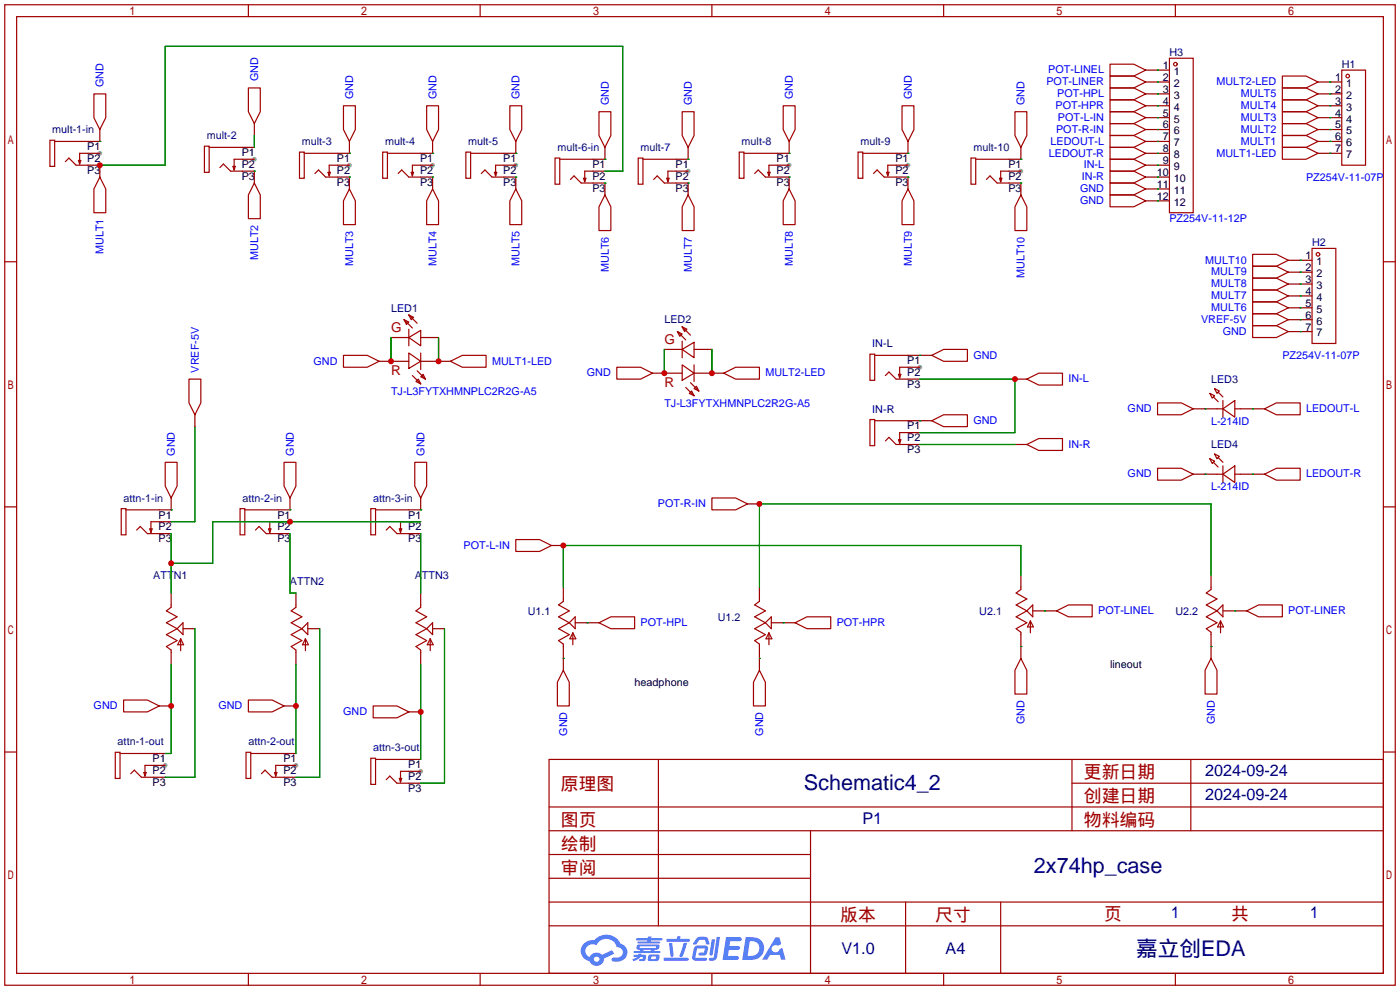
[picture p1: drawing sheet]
<svg xmlns="http://www.w3.org/2000/svg" width="299mm" height="212mm" viewBox="0 0 299 212" stroke-linecap="round" stroke-linejoin="round" font-family="sans-serif">
<g fill="#999">
<circle cx="21.3" cy="32.8" r=".51"/>
<circle cx="54.4" cy="34" r=".51"/>
<circle cx="74.7" cy="35.3" r=".51"/>
<circle cx="92.5" cy="35.3" r=".51"/>
<circle cx="110.2" cy="35.3" r=".51"/>
<circle cx="147.1" cy="36.6" r=".51"/>
<circle cx="168.7" cy="35.3" r=".51"/>
<circle cx="194.1" cy="35.3" r=".51"/>
<circle cx="218.2" cy="36.6" r=".51"/>
<circle cx="35.3" cy="163.6" r=".51"/>
<circle cx="63.2" cy="163.6" r=".51"/>
<circle cx="89.9" cy="164.8" r=".51"/>
<circle cx="196.6" cy="78.5" r=".51"/>
</g>
<g fill="none" stroke="#a10000" stroke-width=".25">
<path d="M1 1h297.2v209.6h-297.2zM3.6 3.6h292.1v204.4h-292.1zM53.1 1v2.6M102.6 1v2.6M152.1 1v2.6M201.7 1v2.6M251.2 1v2.6M1 55.9h2.6M295.7 55.9h2.5M1 108.3h2.6M295.7 108.3h2.5M1 160.7h2.6"/>
<path d="M117.3 162.3h178.4v45.7h-178.4zM117.3 177.5h178.4M117.3 172.5h178.4M140.7 162.3v35.6M173.2 177.5v30.5M229.1 162.3v15.2M229.1 167.4h66.6M254.5 162.3v15.2M295.7 160.7h2.5M117.3 182.6h55.9M117.3 197.9h178.4M117.3 192.8h178.4"/>
<path d="M117.3 187.7h55.9M193.5 192.8v15.2M213.9 192.8v15.2M53.1 208v2.6M102.6 208v2.6M152.1 208v2.6M201.7 208v2.6M251.2 208v2.6"/>
</g>
<g fill="#5487ff">
<path d="M155.2 200.3h2.6a.48 .48 0 0 1 .7 .4 .48 .48 0 0 1-.6 .4h-1.8l-.2 1.1h1.9a.43 .43 0 0 1 .4 .4 .43 .43 0 0 1-.5 .4h-1.9l-.2 1.3h1.7a.45 .45 0 0 1 .5 .2 .45 .45 0 0 1-.1 .6h-3.3z"/>
<path d="M165.7 200.3h.9l.4 1.5-.8 .3a.84 .84 0 0 0-1.2 .3 .84 .84 0 0 0 .4 1.1 .84 .84 0 0 0 1.1-.4l.1-.2 .6-.3 .7 2.5h-1l-.2-1h-2.1l-.6 1h-1.1z"/>
<path d="M152.1 200.8h.7l-.5 3.1a.36 .36 0 0 1-.3 .3 .36 .36 0 0 1-.4-.3z"/>
<path d="M153.2 200.2h.7l-.6 4.3a1.13 1.13 0 0 1-1.8 .6l.2-.4h.7l.2-.2z"/>
<path d="M148.9 200.6l.6-.4h1a.77 .77 0 0 1 .9 .5l.3 1-.2 .2h-.5l-.3-.9-.2-.2-1 .1-.7 1-.6-.1-.1-.2z"/>
<path d="M148.4 202.4l.6-.3h1.7a.81 .81 0 0 1 .7 .5 .81 .81 0 0 1-.2 .8 .81 .81 0 0 1-.9 .8h-.7a.32 .32 0 0 1-.3-.3 .32 .32 0 0 1 .4-.3h.7l.2-.9-1.6 .1-.4 1.8 2.2 .1a.32 .32 0 0 1 .3 .4 .32 .32 0 0 1-.4 .2h-2.2l-.5-.3-.1-.5z"/>
<path d="M141.9 204.7h5a.33 .33 0 0 1 .3 .3 .33 .33 0 0 1-.3 .3h-4.9l-.2-.1z"/>
<path d="M146.1 201.5h.8l-.7 2a.98 .98 0 0 1-.7 1.1l-.3-.3z"/>
<path d="M143 201.6h.7l.3 2.5a.34 .34 0 0 1-.3 .4 .34 .34 0 0 1-.4-.3z"/>
<path d="M142.5 200.7h2.1l.3-.6h.6l-.1 .6h1.7a.32 .32 0 0 1 .4 .3 .32 .32 0 0 1-.4 .3h-4.5l-.2-.2z"/>
<path d="M135.5 204.1h.9l.1-.3h.6v.3h.8a.82 .82 0 0 1-.5 1.3h-.8v-.4l.7-.1 .1-.3a.68 .68 0 0 0-1 .4l-1.1 .4-.1-.4 .9-.5h-.7z"/>
<path d="M136 200.5h2.4l.1-.3h.7v.3h2.2l.2 .3-.2 .2h-2.3v.2h1.8l.2 .3-.2 .1h-4.5l-.1-.4h2l.1-.2h-2.3l-.1-.2z"/>
<path d="M159.4 200.3l-.8 4.9h1.7a2.5 2.5 0 0 0 3-2.5 2.5 2.5 0 0 0-3.1-2.4zM160.3 201.1a1.61 1.61 0 0 1 2 1.5 1.61 1.61 0 0 1-1.8 1.7h-.7z"/>
<path d="M136.2 202a.55 .55 0 0 0-.2 .8 .55 .55 0 0 0 .7 .2l.1 .3h-1.3v.3l5.4 .1 .3-.2-.2-.2h-1.2l.2-.3a.7 .7 0 0 0 .8-.3 .7 .7 0 0 0 0-.8l-4.2-.1zM136.8 202.3l3.3-.1 .1 .1-.2 .3h-3.2zM137.5 203h1.7l-.2 .3h-1.4z"/>
<path d="M138.6 204.2a1.05 1.05 0 0 0 0 1.2 2.91 2.91 0 0 0 2.2-.2 .98 .98 0 0 0 0-1.2h-1.6zM139.2 204.5l.9-.1 .1 .4-.2 .2-.8-.1z"/>
<path d="M124.9 201.6a2.23 2.23 0 0 0-.7 2.3 2.23 2.23 0 0 0 1.8 1.6 1.58 1.58 0 0 0 1.8 .9 1.58 1.58 0 0 0 1.3-1.5l2.2-1.1-.5-.7-2.1 1a1.65 1.65 0 0 0-2.7 .4 1.45 1.45 0 0 1-.8-1.9 1.45 1.45 0 0 1 2-.7l.3 .1a2.3 2.3 0 0 1 2.3-1.3 2.3 2.3 0 0 1 2 1.7 1.12 1.12 0 0 1 1.3 1 1.12 1.12 0 0 1-1.1 1.2h-.7a.45 .45 0 0 0-.6 .4 .45 .45 0 0 0 .5 .5 2.21 2.21 0 0 0 2.2-.5 2.21 2.21 0 0 0 .5-2.3 2.13 2.13 0 0 0-1.3-1.1 3.3 3.3 0 0 0-5.6-.7l-1.1 .1zM127 205a.57 .57 0 0 1 1.1 0 .57 .57 0 0 1-1.1 0z"/>
</g>
<g fill="none" stroke="#a10000" stroke-width=".25">
<path d="M53.1 18.8h2.5v5.1l-1.2 2.5-1.3-2.5zM237.2 18.8h5.1l2.6 1.3-2.6 1.2h-5.1zM237.2 13.7h5.1l2.6 1.3-2.6 1.3h-5.1zM237.2 16.3h5.1l2.6 1.2-2.6 1.3h-5.1zM249.9 12.4h5.1v33.1h-5.1zM274.1 18.8h5l2.6 1.3-2.6 1.2h-5zM274.1 16.3h5l2.6 1.2-2.6 1.3h-5zM286.8 15h5v20.3h-5zM10.7 30h1v5.6h-1zM11.7 30.2h7.1M14 34.5l.7-.7 1.6 1.5h2.5M16.8 34.3h.5l-.3 .8z"/>
<path d="M18.8 32.8h-1.8v2.3M20.1 20.1h2.5v5l-1.3 2.6-1.2-2.6zM21.3 37.8l1.3 2.6v5.1h-2.5v-5.1zM43.7 31.2h1v5.6h-1zM44.7 31.5h7.1M47 35.8l.8-.7 1.5 1.5h2.5M49.8 35.6h.5l-.3 .7zM51.8 34h-1.8v2.3M54.4 39.1l1.2 2.6v5h-2.5v-5zM64 32.5h1v5.6h-1zM65 32.8h7.1M67.3 37.1l.8-.8 1.5 1.5h2.5"/>
<path d="M70.1 36.8h.5l-.2 .8zM72.1 35.3h-1.7v2.3M73.4 22.6h2.5v5.1l-1.2 2.5-1.3-2.5zM81.8 32.5h1v5.6h-1zM82.8 32.8h7.1M85.1 37.1l.8-.8 1.5 1.5h2.5M87.9 36.8h.5l-.3 .8zM89.9 35.3h-1.8v2.3M91.2 22.6h2.5v5.1l-1.2 2.5-1.3-2.5zM99.6 32.5h1v5.6h-1zM100.6 32.8h7.1M102.9 37.1l.7-.8 1.6 1.5h2.5"/>
<path d="M105.7 36.8h.5l-.3 .8zM107.7 35.3h-1.8v2.3M109 22.6h2.5v5.1l-1.3 2.5-1.2-2.5zM118.6 33.8h1v5.6h-1zM119.6 34h7.1M121.9 38.4l.8-.8 1.5 1.5h2.5M124.7 38.1h.5l-.2 .8zM126.7 36.6h-1.7v2.3M128 23.9h2.6v5.1l-1.3 2.5-1.3-2.5zM136.4 33.8h1v5.6h-1zM137.4 34h7.1M139.7 38.4l.8-.8 1.5 1.5h2.5"/>
<path d="M142.5 38.1h.5l-.3 .8zM144.5 36.6h-1.8v2.3M145.8 23.9h2.5v5.1l-1.2 2.5-1.3-2.5zM158 32.5h1v5.6h-1zM159 32.8h7.1M161.3 37.1l.8-.8 1.5 1.5h2.5M164.1 36.8h.5l-.3 .8zM166.1 35.3h-1.8v2.3M167.4 22.6h2.5v5.1l-1.2 2.5-1.3-2.5zM183.4 32.5h1v5.6h-1zM184.4 32.8h7.1M186.7 37.1l.8-.8 1.5 1.5h2.5"/>
<path d="M189.5 36.8h.5l-.3 .8zM191.5 35.3h-1.8v2.3M192.8 22.6h2.5v5.1l-1.2 2.5-1.3-2.5zM207.5 33.8h1v5.6h-1zM208.5 34h7.1M210.8 38.4l.8-.8 1.5 1.5h2.5M213.6 38.1h.5l-.2 .8zM215.6 36.6h-1.7v2.3M216.9 23.9h2.6v5.1l-1.3 2.5-1.3-2.5zM237.2 21.3h5.1l2.6 1.3-2.6 1.3h-5.1zM237.2 29h5.1l2.6 1.2-2.6 1.3h-5.1zM237.2 31.5h5.1l2.6 1.3-2.6 1.2h-5.1z"/>
<path d="M237.2 34h5.1l2.6 1.3-2.6 1.3h-5.1zM237.2 36.6h5.1l2.6 1.2-2.6 1.3h-5.1zM237.2 23.9h5.1l2.6 1.2-2.6 1.3h-5.1zM237.2 26.4h5.1l2.6 1.3-2.6 1.3h-5.1zM237.2 39.1h5.1l2.6 1.3-2.6 1.3h-5.1zM274.1 29h5l2.6 1.2-2.6 1.3h-5zM274.1 26.4h5l2.6 1.3-2.6 1.3h-5zM274.1 23.9h5l2.6 1.2-2.6 1.3h-5zM274.1 21.3h5l2.6 1.3-2.6 1.3h-5zM274.1 31.5h5l2.6 1.3-2.6 1.2h-5zM74.7 40.4l1.2 2.5v5.1h-2.5v-5.1zM92.5 40.4l1.2 2.5v5.1h-2.5v-5.1z"/>
<path d="M110.2 40.4l1.3 2.5v5.1h-2.5v-5.1zM129.3 41.7l1.3 2.5v5.1h-2.6v-5.1zM147.1 41.7l1.2 2.5v5.1h-2.5v-5.1zM168.7 40.4l1.2 2.5v5.1h-2.5v-5.1zM194.1 40.4l1.2 2.5v5.1h-2.5v-5.1zM218.2 41.7l1.3 2.5v5.1h-2.6v-5.1zM237.2 41.7h5.1l2.6 1.2-2.6 1.3h-5.1zM267.7 59.4h5.1l2.5 1.3-2.5 1.3h-5.1zM267.7 56.9h5.1l2.5 1.3-2.5 1.2h-5.1zM267.7 54.4h5.1l2.5 1.2-2.5 1.3h-5.1zM280.4 53.1h5.1v20.3h-5.1zM73.4 75.9h5.1l2.5 1.3-2.5 1.3h-5.1z"/>
<path d="M83.6 72.1v5.1M86.4 68.3l1 .5-.5 .5zM86.4 68.3l1.7 1.8M87.4 75.4l2.5 1.8-2.5 1.5zM87.4 72.1l2.5-1.5v3.3zM87.4 67.3l1 .5-.5 .5zM87.4 70.4v3.5M87.4 67.3l1.8 1.8M89.2 79.2l1.7 1.8M89.9 75.4v3.6M93.7 72.1v5.1M96.3 77.2l2.5-1.3h5.1v2.6h-5.1z"/>
<path d="M131.8 78.5h5.1l2.5 1.3-2.5 1.2h-5.1zM142 74.7v5.1M144.8 70.9l1 .5-.5 .5zM144.8 70.9l1.8 1.7M145.8 78l2.5 1.8-2.5 1.5zM145.8 74.7l2.5-1.5v3.3zM145.8 69.8l1 .6-.5 .5zM145.8 72.9v3.6M145.8 69.8l1.8 1.8M148.3 78v3.5M152.1 74.7v5.1M154.7 79.8l2.5-1.3h5.1v2.5h-5.1z"/>
<path d="M185.9 75.7h1v5.6h-1zM186.9 75.9h7.2M194.1 78.5h-1.8v2.3M199.1 75.9l2.6-1.2h5.1v2.5h-5.1zM267.7 64.5h5.1l2.5 1.3-2.5 1.3h-5.1zM267.7 62h5.1l2.5 1.2-2.5 1.3h-5.1zM267.7 67.1h5.1l2.5 1.2-2.5 1.3h-5.1zM267.7 69.6h5.1l2.5 1.3-2.5 1.2h-5.1zM35.3 98.8h2.5v5.1l-1.2 2.5-1.3-2.5zM40.4 81h2.5v5.1l-1.2 2.5-1.3-2.5zM60.7 98.8h2.5v5.1l-1.2 2.5-1.3-2.5zM88.1 80.3l1.8 1.7"/>
<path d="M88.6 98.8h2.6v5.1l-1.3 2.5-1.3-2.5zM88.9 81.5l.5-.5 .5 1zM89.9 80.5l.5-.5 .5 1zM146.6 82.8l1.7 1.8M147.6 81.8l1.8 1.8M147.8 83.6l.5 1-1-.5zM148.3 83.1l.5-.6 .6 1.1zM185.9 89.7h1v5.5h-1zM186.9 89.9h7.2M189.2 80.3l.8-.8 1.5 1.5h2.6M189.2 94.2l.8-.7 1.5 1.5h2.6M192 80h.5l-.2 .8z"/>
<path d="M192 94h.5l-.2 .7zM194.1 92.5h-1.8v2.2M199.1 89.9l2.6-1.3h5.1v2.6h-5.1zM219.5 81l2.5-1.2h5.1v2.5h-5.1zM219.5 95l2.5-1.3h5.1v2.6h-5.1zM247.4 86.1h5.1l2.5 1.3-2.5 1.2h-5.1zM258.6 84.1l1 .5-.5 .5zM258.6 98l1 .6-.5 .5zM259.3 84.8l1 1.1M259.3 98.8l1 1M259.6 83.1l1 .5-.5 .5zM259.6 97l1 .5-.5 .5z"/>
<path d="M260.1 87.4h1.3M260.3 83.8l1.1 1M260.3 97.8l1.1 1M261.4 87.4l2.5-1.8v3.6zM261.4 85.6v3.6M261.4 99.6v3.5M263.9 87.4h1.3M270.3 87.4l2.5-1.3h5.1v2.5h-5.1zM25.9 108.7h1v5.6h-1zM26.9 109h7.1M29.2 113.3l.8-.8 1.5 1.5h2.5M32 113h.5l-.2 .8z"/>
<path d="M34 111.5h-1.7v2.3M51.3 108.7h1v5.6h-1zM52.3 109h7.1M54.6 113.3l.8-.8 1.5 1.5h2.5M57.4 113h.5l-.2 .8zM59.4 111.5h-1.7v2.3M79.2 108.7h1.1v5.6h-1.1zM80.3 109h7.1M82.5 113.3l.8-.8 1.5 1.5h2.6M85.3 113h.6l-.3 .8zM87.4 111.5h-1.8v2.3M110.2 115.3h5.1l2.6 1.3-2.6 1.3h-5.1z"/>
<path d="M152.1 106.4h5.1l2.6 1.3-2.6 1.3h-5.1zM247.4 100.1h5.1l2.5 1.2-2.5 1.3h-5.1zM260.1 101.3h1.3M261.4 101.3l2.5-1.7v3.5zM263.9 101.3h1.3M270.3 101.3l2.5-1.2h5.1v2.5h-5.1zM36.6 129.3v.5l-1 .8 2.2 1.2-2.2 1.3 2.2 1.3M37.8 134.4l-2.2 1.2 2.2 1.3-2.2 1.3 1 .7v.5M37.8 134.4l1.3-1.3v2.5zM38.6 136.5v2.6M38.6 136.5l.6 1.3h-1.2zM63.2 129.3v.5l-1 .8 2.3 1.2-2.3 1.3 2.3 1.3"/>
<path d="M64.5 134.4l-2.3 1.2 2.3 1.3-2.3 1.3 1 .7v.5M65.3 136.5l.6 1.3h-1.3zM65.3 136.5v2.6M65.8 133.1v2.5l-1.3-1.2zM89.9 129.3v.5l-1 .8 2.3 1.2-2.3 1.3 2.3 1.3M91.2 134.4l-2.3 1.2 2.3 1.3-2.3 1.3 1 .7v.5M91.9 136.5l.7 1.3h-1.3zM91.9 136.5v2.6M92.5 133.1v2.5l-1.3-1.2zM120.4 128v.5l-1 .8 2.3 1.3-2.3 1.2 2.3 1.3M121.7 133.1l-2.3 1.3 2.3 1.2-2.3 1.3 1 .8v.5M121.7 133.1l1.2-1.3v2.6z"/>
<path d="M122.4 135.3v2.5M122.4 135.3l.7 1.2h-1.3zM128 133.1l2.6-1.3h5v2.6h-5zM162.3 128v.5l-1 .8 2.3 1.3-2.3 1.2 2.3 1.3M163.6 133.1l-2.3 1.3 2.3 1.2-2.3 1.3 1 .8v.5M164.3 135.3v2.5M164.3 135.3l.7 1.2h-1.3zM164.8 131.8v2.6l-1.2-1.3zM169.9 133.1l2.6-1.3h5v2.6h-5zM218.2 125.5v.5l-1 .7 2.3 1.3-2.3 1.3 2.3 1.3M219.5 130.6l-2.3 1.2 2.3 1.3-2.3 1.3 1 .7v.5M220.2 132.7v2.6"/>
<path d="M220.2 132.7l.7 1.3h-1.3zM220.7 129.3v2.5l-1.2-1.2zM225.8 130.6l2.5-1.3h5.1v2.5h-5.1zM258.8 125.5v.5l-1 .7 2.3 1.3-2.3 1.3 2.3 1.3M260.1 130.6l-2.3 1.2 2.3 1.3-2.3 1.3 1 .7v.5M260.9 132.7l.6 1.3h-1.3zM260.9 132.7v2.6M261.4 129.3v2.5l-1.3-1.2zM266.4 130.6l2.6-1.3h5.1v2.5h-5.1zM26.4 149.6h5.1l2.5 1.3-2.5 1.2h-5.1zM53.1 149.6h5.1l2.5 1.3-2.5 1.2h-5.1zM79.8 150.9h5l2.6 1.2-2.6 1.3h-5z"/>
<path d="M120.4 143.3l1.3 2.5v5.1h-2.6v-5.1zM162.3 143.3l1.3 2.5v5.1h-2.6v-5.1zM218.2 140.7l1.3 2.6v5h-2.6v-5zM258.8 140.7l1.3 2.6v5h-2.5v-5zM24.6 160.8h1.1v5.6h-1.1zM25.7 161h7.1M27.9 165.4l.8-.8 1.5 1.5h2.6M30.7 165.1h.5l-.2 .8zM32.8 163.6h-1.8v2.3M52.6 160.8h1v5.6h-1zM53.6 161h7.1M55.9 165.4l.7-.8 1.6 1.5h2.5"/>
<path d="M58.7 165.1h.5l-.3 .8zM60.7 163.6h-1.8v2.3M79.2 162.1h1.1v5.5h-1.1zM80.3 162.3h7.1M82.5 166.6l.8-.7 1.5 1.5h2.6M85.3 166.4h.6l-.3 .7zM87.4 164.8h-1.8v2.3"/>
<circle cx="251.2" cy="13.7" r=".38"/>
<circle cx="288" cy="16.3" r=".38"/>
<circle cx="281.7" cy="54.4" r=".38"/>
</g>
<g fill="none" stroke="#870000" stroke-width=".25">
<path d="M244.9 15h5M244.9 17.5h5M281.7 17.5h5.1M18.8 32.8h2.5M18.8 35.3h2.5v2.5M21.3 27.7v2.5h-2.5M51.8 31.5h2.6M51.8 34h2.6M51.8 36.6h2.6v2.5M54.4 26.4v2.6M72.1 35.3h2.6M72.1 37.8h2.6v2.6"/>
<path d="M74.7 30.2v2.6h-2.6M89.9 35.3h2.6M89.9 37.8h2.6v2.6M92.5 30.2v2.6h-2.6M107.7 35.3h2.5M107.7 37.8h2.5v2.6M110.2 30.2v2.6h-2.5M126.7 36.6h2.6M126.7 39.1h2.6v2.6M129.3 31.5v2.5h-2.6M144.5 36.6h2.6M144.5 39.1h2.6v2.6"/>
<path d="M147.1 31.5v2.5h-2.6M166.1 35.3h2.6M166.1 37.8h2.6v2.6M168.7 30.2v2.6h-2.6M191.5 35.3h2.6M191.5 37.8h2.6v2.6M194.1 30.2v2.6h-2.6M215.6 36.6h2.6M215.6 39.1h2.6v2.6M218.2 31.5v2.5h-2.6M244.9 30.2h5M244.9 32.8h5"/>
<path d="M244.9 35.3h5M244.9 37.8h5M244.9 20.1h5M244.9 22.6h5M244.9 25.1h5M244.9 27.7h5M281.7 30.2h5.1M281.7 32.8h5.1M281.7 20.1h5.1M281.7 22.6h5.1M281.7 25.1h5.1M281.7 27.7h5.1"/>
<path d="M244.9 40.4h5M244.9 42.9h5M275.3 58.2h5.1M275.3 55.6h5.1M81 77.2h6.4M83.6 72.1h3.8M89.9 77.2h6.4M89.9 72.1h3.8M139.4 79.8h6.4M142 74.7h3.8M148.3 79.8h6.4M148.3 74.7h3.8"/>
<path d="M194.1 75.9h5M194.1 78.5h2.5M275.3 65.8h5.1M275.3 63.2h5.1M275.3 60.7h5.1M275.3 68.3h5.1M275.3 70.9h5.1M41.7 88.6v2.6M194.1 81h2.5M194.1 89.9h5M194.1 92.5h2.5M194.1 95h2.5"/>
<path d="M216.9 81h2.6M216.9 95h2.6M255 87.4h5.1M265.2 87.4h5.1M34 111.5h2.6M34 114h2.6M36.6 106.4v2.6h-2.6M59.4 111.5h2.6M59.4 114h2.6M62 106.4v2.6h-2.6M87.4 111.5h2.5M87.4 114h2.5"/>
<path d="M89.9 106.4v2.6h-2.5M117.9 116.6h2.5M159.8 107.7h2.5M255 101.3h5.1M265.2 101.3h5.1M36.6 126.7v2.6M36.6 139.4v2.6M39.1 134.4h2.6M63.2 126.7v2.6M63.2 139.4v2.6M65.8 134.4h2.5M89.9 126.7v2.6"/>
<path d="M89.9 139.4v2.6M92.5 134.4h2.5M120.4 125.5v2.5M120.4 138.2v5.1M122.9 133.1h5.1M162.3 125.5v2.5M162.3 138.2v5.1M164.8 133.1h5.1M218.2 122.9v2.6M218.2 135.6v5.1M220.7 130.6h5.1M258.8 122.9v2.6"/>
<path d="M258.8 135.6v5.1M261.4 130.6h5M34 150.9h2.6M60.7 150.9h2.5M87.4 152.1h2.5M32.8 161h2.5M32.8 163.6h2.5M32.8 166.1h2.5M60.7 161h2.5M60.7 163.6h2.5M60.7 166.1h2.5M87.4 162.3h2.5"/>
<path d="M87.4 164.8h2.5M87.4 167.4h2.5"/>
</g>
<g fill="none" stroke="#008700" stroke-width=".25">
<path d="M247.4 15h.1M247.4 17.5h.1M284.2 17.5h.1M21.3 30.2h.1M21.3 35.3h14v-25.4h97.8v26.7h-3.8M54.4 36.6h.1M54.4 29v2.5M74.7 32.8h.1M74.7 37.8h.1M92.5 32.8h.1M92.5 37.8h.1M110.2 32.8h.1"/>
<path d="M110.2 37.8h.1M129.3 34h.1M129.3 39.1h.1M147.1 34h.1M147.1 39.1h.1M168.7 32.8h.1M168.7 37.8h.1M194.1 32.8h.1M194.1 37.8h.1M218.2 34h.1M218.2 39.1h.1M247.4 20.1h.1"/>
<path d="M247.4 22.6h.1M247.4 30.2h.1M247.4 32.8h.1M247.4 35.3h.1M247.4 37.8h.1M247.4 25.1h.1M247.4 27.7h.1M284.2 30.2h.1M284.2 27.7h.1M284.2 25.1h.1M284.2 22.6h.1M284.2 20.1h.1"/>
<path d="M284.2 32.8h.1M247.4 42.9h.1M247.4 40.4h.1M277.9 58.2h.1M277.9 55.6h.1M83.6 72.1v5.1M93.7 72.1v5.1M142 74.7v5.1M152.1 74.7v5.1M196.6 75.9h.1M277.9 65.8h.1M277.9 63.2h.1"/>
<path d="M277.9 60.7h.1M277.9 68.3h.1M277.9 70.9h.1M41.7 91.2v20.3h-5.1M196.6 89.9h.1M196.6 81h20.3v11.5h-20.3M196.6 95h20.3M257.6 87.4h.1M267.7 87.4h.1M36.6 109h.1M36.6 114v12.7M62 109h.1"/>
<path d="M62 114v12.7h1.2M89.9 109h.1M89.9 114v12.7M89.9 111.5h-44.4v8.9h-8.9M257.6 101.3h.1M267.7 101.3h.1M41.7 134.4v31.7h-6.4M68.3 134.4v31.7h-5.1M95 134.4v33h-5.1M125.5 133.1h.1M167.4 133.1h.1M218.2 138.2h.1"/>
<path d="M218.2 122.9v-6.3h-97.8v8.9M223.3 130.6h.1M258.8 138.2h.1M258.8 122.9v-15.2h-96.5v17.8M263.9 130.6h.1M36.6 142v19h-1.3M63.2 142v19M89.9 142v20.3M120.4 140.7h.1M162.3 140.7h.1"/>
</g>
<g fill="#c00">
<circle cx="89.9" cy="152.1" r=".63"/>
<circle cx="63.2" cy="150.9" r=".63"/>
<circle cx="36.6" cy="150.9" r=".63"/>
<circle cx="62" cy="111.5" r=".63"/>
<circle cx="36.6" cy="120.4" r=".63"/>
<circle cx="216.9" cy="81" r=".63"/>
<circle cx="21.3" cy="35.3" r=".63"/>
<circle cx="83.6" cy="77.2" r=".63"/>
<circle cx="142" cy="79.8" r=".63"/>
<circle cx="93.7" cy="77.2" r=".63"/>
<circle cx="152.1" cy="79.8" r=".63"/>
<circle cx="162.3" cy="107.7" r=".63"/>
<circle cx="120.4" cy="116.6" r=".63"/>
</g>
<g font-size="4.6" fill="#000080">
<text x="171.8" y="168.8">Schematic4_2</text>
<text x="221" y="186.6">2x74hp_case</text>
<text x="242.8" y="204.3">嘉立创EDA</text>
</g>
<g font-size="3.8" fill="#a00000">
<text x="231.6" y="166.4">更新日期</text>
<text x="119.9" y="168.9">原理图</text>
<text x="231.6" y="171.5">创建日期</text>
<text x="119.9" y="176.5">图页</text>
<text x="231.6" y="176.5">物料编码</text>
<text x="119.9" y="181.6">绘制</text>
<text x="119.9" y="186.7">审阅</text>
<text x="179.6" y="196.9">版本</text>
<text x="199.9" y="196.9">尺寸</text>
<text x="236" y="196.6">页</text>
<text x="263.1" y="196.6">共</text>
</g>
<g font-size="3.5" fill="#000080">
<text x="257.6" y="165.9">2024-09-24</text>
<text x="257.6" y="171">2024-09-24</text>
<text x="184.3" y="176">P1</text>
<text x="250.2" y="196.1">1</text>
<text x="280" y="196.1">1</text>
<text x="179.8" y="204">V1.0</text>
<text x="202.1" y="204">A4</text>
</g>
<g font-size="2.9" fill="#a00000">
<text x="83.6" y="71">G</text>
<text x="142" y="73.5">G</text>
<text x="83.6" y="80.1">R</text>
<text x="142" y="82.7">R</text>
</g>
<g font-size="2.3" fill="#000080">
<text x="249.9" y="12">H3</text>
<text x="286.8" y="14.5">H1</text>
<text x="11.2" y="28.5">mult-1-in</text>
<text x="44.2" y="29.8">mult-2</text>
<text x="64.5" y="31">mult-3</text>
<text x="82.3" y="31">mult-4</text>
<text x="100.1" y="31">mult-5</text>
<text x="119.1" y="32.3">mult-6-in</text>
<text x="136.9" y="32.3">mult-7</text>
<text x="158.5" y="31">mult-8</text>
<text x="183.9" y="31">mult-9</text>
<text x="208" y="32.3">mult-10</text>
<text x="280.4" y="52.6">H2</text>
<text x="83.6" y="66.6">LED1</text>
<text x="142" y="69.1">LED2</text>
<text x="186.4" y="74.2">IN-L</text>
<text x="258.8" y="81.8">LED3</text>
<text x="186.4" y="88.2">IN-R</text>
<text x="258.8" y="95.8">LED4</text>
<text x="26.4" y="107.2">attn-1-in</text>
<text x="51.8" y="107.2">attn-2-in</text>
<text x="79.8" y="107.2">attn-3-in</text>
<text x="32.8" y="123.7">ATTN1</text>
<text x="62" y="125">ATTN2</text>
<text x="88.6" y="123.7">ATTN3</text>
<text x="112.8" y="131.4">U1.1</text>
<text x="209.3" y="131.4">U2.1</text>
<text x="251.2" y="131.4">U2.2</text>
<text x="153.4" y="132.6">U1.2</text>
<text x="25.1" y="159.3">attn-1-out</text>
<text x="53.1" y="159.3">attn-2-out</text>
<text x="79.8" y="160.6">attn-3-out</text>
</g>
<g font-size="2.3" fill="#00f">
<text x="55.2" y="17.4" transform="rotate(-90 55.2 17.4)">GND</text>
<text x="224" y="15.7">POT-LINEL</text>
<text x="22.1" y="18.7" transform="rotate(-90 22.1 18.7)">GND</text>
<text x="75.5" y="21.2" transform="rotate(-90 75.5 21.2)">GND</text>
<text x="93.3" y="21.2" transform="rotate(-90 93.3 21.2)">GND</text>
<text x="111" y="21.2" transform="rotate(-90 111 21.2)">GND</text>
<text x="130.1" y="22.5" transform="rotate(-90 130.1 22.5)">GND</text>
<text x="147.9" y="22.5" transform="rotate(-90 147.9 22.5)">GND</text>
<text x="169.5" y="21.2" transform="rotate(-90 169.5 21.2)">GND</text>
<text x="194.9" y="21.2" transform="rotate(-90 194.9 21.2)">GND</text>
<text x="219" y="22.5" transform="rotate(-90 219 22.5)">GND</text>
<text x="223.7" y="18.2">POT-LINER</text>
<text x="225.6" y="23.3">POT-HPR</text>
<text x="226" y="20.8">POT-HPL</text>
<text x="260" y="18.2">MULT2-LED</text>
<text x="265.2" y="23.3">MULT4</text>
<text x="265.2" y="20.8">MULT5</text>
<text x="225.7" y="28.4">POT-R-IN</text>
<text x="226.1" y="25.8">POT-L-IN</text>
<text x="265.2" y="28.4">MULT2</text>
<text x="265.2" y="25.8">MULT3</text>
<text x="224.2" y="33.5">LEDOUT-R</text>
<text x="224.5" y="30.9">LEDOUT-L</text>
<text x="231.6" y="36">IN-L</text>
<text x="260" y="33.5">MULT1-LED</text>
<text x="265.2" y="30.9">MULT1</text>
<text x="230.8" y="41.1">GND</text>
<text x="231.2" y="38.5">IN-R</text>
<text x="279.1" y="38.7">PZ254V-11-07P</text>
<text x="230.8" y="43.6">GND</text>
<text x="249.9" y="47.5">PZ254V-11-12P</text>
<text x="22.1" y="54.3" transform="rotate(-90 22.1 54.3)">MULT1</text>
<text x="55.2" y="55.6" transform="rotate(-90 55.2 55.6)">MULT2</text>
<text x="75.5" y="56.8" transform="rotate(-90 75.5 56.8)">MULT3</text>
<text x="93.3" y="56.8" transform="rotate(-90 93.3 56.8)">MULT4</text>
<text x="111" y="56.8" transform="rotate(-90 111 56.8)">MULT5</text>
<text x="130.1" y="58.1" transform="rotate(-90 130.1 58.1)">MULT6</text>
<text x="147.9" y="58.1" transform="rotate(-90 147.9 58.1)">MULT7</text>
<text x="169.5" y="56.8" transform="rotate(-90 169.5 56.8)">MULT8</text>
<text x="194.9" y="56.8" transform="rotate(-90 194.9 56.8)">MULT9</text>
<text x="219" y="59.4" transform="rotate(-90 219 59.4)">MULT10</text>
<text x="257.6" y="56.3">MULT10</text>
<text x="258.9" y="58.9">MULT9</text>
<text x="258.9" y="63.9">MULT7</text>
<text x="258.9" y="61.4">MULT8</text>
<text x="256.7" y="69">VREF-5V</text>
<text x="258.9" y="66.5">MULT6</text>
<text x="261.3" y="71.6">GND</text>
<text x="67" y="77.9">GND</text>
<text x="105.2" y="77.9">MULT1-LED</text>
<text x="208" y="76.6">GND</text>
<text x="274.1" y="76.8">PZ254V-11-07P</text>
<text x="42.5" y="79.6" transform="rotate(-90 42.5 79.6)">VREF-5V</text>
<text x="125.4" y="80.4">GND</text>
<text x="163.6" y="80.4">MULT2-LED</text>
<text x="228.3" y="81.7">IN-L</text>
<text x="83.6" y="84.4">TJ-L3FYTXHMNPLC2R2G-A5</text>
<text x="142" y="86.9">TJ-L3FYTXHMNPLC2R2G-A5</text>
<text x="241" y="88.1">GND</text>
<text x="279.1" y="88.1">LEDOUT-L</text>
<text x="208" y="90.6">GND</text>
<text x="228.3" y="95.7">IN-R</text>
<text x="258.8" y="90.7">L-214ID</text>
<text x="37.4" y="97.4" transform="rotate(-90 37.4 97.4)">GND</text>
<text x="62.8" y="97.4" transform="rotate(-90 62.8 97.4)">GND</text>
<text x="90.7" y="97.4" transform="rotate(-90 90.7 97.4)">GND</text>
<text x="241" y="102">GND</text>
<text x="258.8" y="104.7">L-214ID</text>
<text x="279.1" y="102">LEDOUT-R</text>
<text x="140.6" y="108.4">POT-R-IN</text>
<text x="99.1" y="117.3">POT-L-IN</text>
<text x="234.7" y="131.2">POT-LINEL</text>
<text x="275.3" y="131.2">POT-LINER</text>
<text x="136.9" y="133.8">POT-HPL</text>
<text x="178.8" y="133.8">POT-HPR</text>
<text x="20" y="151.6">GND</text>
<text x="46.7" y="151.6">GND</text>
<text x="73.4" y="152.8">GND</text>
<text x="219" y="154.7" transform="rotate(-90 219 154.7)">GND</text>
<text x="259.6" y="154.7" transform="rotate(-90 259.6 154.7)">GND</text>
<text x="121.2" y="157.3" transform="rotate(-90 121.2 157.3)">GND</text>
<text x="163.1" y="157.3" transform="rotate(-90 163.1 157.3)">GND</text>
</g>
<g font-size="2.3">
<text x="248.5" y="14.8">1</text>
<text x="248.5" y="17.3">2</text>
<text x="250.9" y="16">1</text>
<text x="285.4" y="17.3">1</text>
<text x="248.5" y="19.8">3</text>
<text x="248.5" y="22.4">4</text>
<text x="250.9" y="18.6">2</text>
<text x="250.9" y="21.1">3</text>
<text x="250.9" y="23.6">4</text>
<text x="285.4" y="19.8">2</text>
<text x="285.4" y="22.4">3</text>
<text x="287.7" y="18.6">1</text>
<text x="287.7" y="21.1">2</text>
<text x="287.7" y="23.6">3</text>
<text x="248.5" y="24.9">5</text>
<text x="248.5" y="27.5">6</text>
<text x="248.5" y="30">7</text>
<text x="250.9" y="26.2">5</text>
<text x="250.9" y="28.7">6</text>
<text x="285.4" y="24.9">4</text>
<text x="285.4" y="27.5">5</text>
<text x="285.4" y="30">6</text>
<text x="287.7" y="26.2">4</text>
<text x="287.7" y="28.7">5</text>
<text x="18.7" y="32.1">P1</text>
<text x="18.7" y="34.6">P2</text>
<text x="51.7" y="33.3">P1</text>
<text x="51.7" y="35.9">P2</text>
<text x="72" y="34.6">P1</text>
<text x="89.8" y="34.6">P1</text>
<text x="107.6" y="34.6">P1</text>
<text x="126.6" y="35.9">P1</text>
<text x="144.4" y="35.9">P1</text>
<text x="166" y="34.6">P1</text>
<text x="191.4" y="34.6">P1</text>
<text x="215.5" y="35.9">P1</text>
<text x="248.5" y="32.5">8</text>
<text x="248.5" y="35.1">9</text>
<text x="250.9" y="31.3">7</text>
<text x="250.9" y="33.8">8</text>
<text x="285.4" y="32.5">7</text>
<text x="287.7" y="31.3">6</text>
<text x="287.7" y="33.8">7</text>
<text x="18.7" y="37.2">P3</text>
<text x="51.7" y="38.4">P3</text>
<text x="72" y="37.2">P2</text>
<text x="72" y="39.7">P3</text>
<text x="89.8" y="37.2">P2</text>
<text x="89.8" y="39.7">P3</text>
<text x="107.6" y="37.2">P2</text>
<text x="107.6" y="39.7">P3</text>
<text x="126.6" y="38.4">P2</text>
<text x="126.6" y="41">P3</text>
<text x="144.4" y="38.4">P2</text>
<text x="144.4" y="41">P3</text>
<text x="166" y="37.2">P2</text>
<text x="166" y="39.7">P3</text>
<text x="191.4" y="37.2">P2</text>
<text x="191.4" y="39.7">P3</text>
<text x="215.5" y="38.4">P2</text>
<text x="215.5" y="41">P3</text>
<text x="247.2" y="37.6">10</text>
<text x="247.2" y="40.2">11</text>
<text x="250.9" y="36.3">9</text>
<text x="250.9" y="38.9">10</text>
<text x="250.9" y="41.4">11</text>
<text x="247.2" y="42.7">12</text>
<text x="250.9" y="44">12</text>
<text x="279" y="55.4">1</text>
<text x="279" y="57.9">2</text>
<text x="281.4" y="56.7">1</text>
<text x="281.4" y="59.2">2</text>
<text x="279" y="60.5">3</text>
<text x="279" y="63">4</text>
<text x="279" y="65.6">5</text>
<text x="281.4" y="61.7">3</text>
<text x="281.4" y="64.3">4</text>
<text x="279" y="68.1">6</text>
<text x="279" y="70.6">7</text>
<text x="281.4" y="66.8">5</text>
<text x="281.4" y="69.4">6</text>
<text x="281.4" y="71.9">7</text>
<text x="193.9" y="77.8">P1</text>
<text x="193.9" y="80.3">P2</text>
<text x="193.9" y="82.9">P3</text>
<text x="193.9" y="91.8">P1</text>
<text x="193.9" y="94.3">P2</text>
<text x="193.9" y="96.8">P3</text>
<text x="33.9" y="110.8">P1</text>
<text x="33.9" y="113.4">P2</text>
<text x="59.3" y="110.8">P1</text>
<text x="59.3" y="113.4">P2</text>
<text x="87.2" y="110.8">P1</text>
<text x="87.2" y="113.4">P2</text>
<text x="33.9" y="115.9">P3</text>
<text x="59.3" y="115.9">P3</text>
<text x="87.2" y="115.9">P3</text>
<text x="237.2" y="142.8">lineout</text>
<text x="135.6" y="146.6">headphone</text>
<text x="32.6" y="162.9">P1</text>
<text x="32.6" y="165.4">P2</text>
<text x="32.6" y="168">P3</text>
<text x="60.6" y="162.9">P1</text>
<text x="60.6" y="165.4">P2</text>
<text x="60.6" y="168">P3</text>
<text x="87.2" y="164.2">P1</text>
<text x="87.2" y="166.7">P2</text>
<text x="87.2" y="169.2">P3</text>
</g>
</svg>
